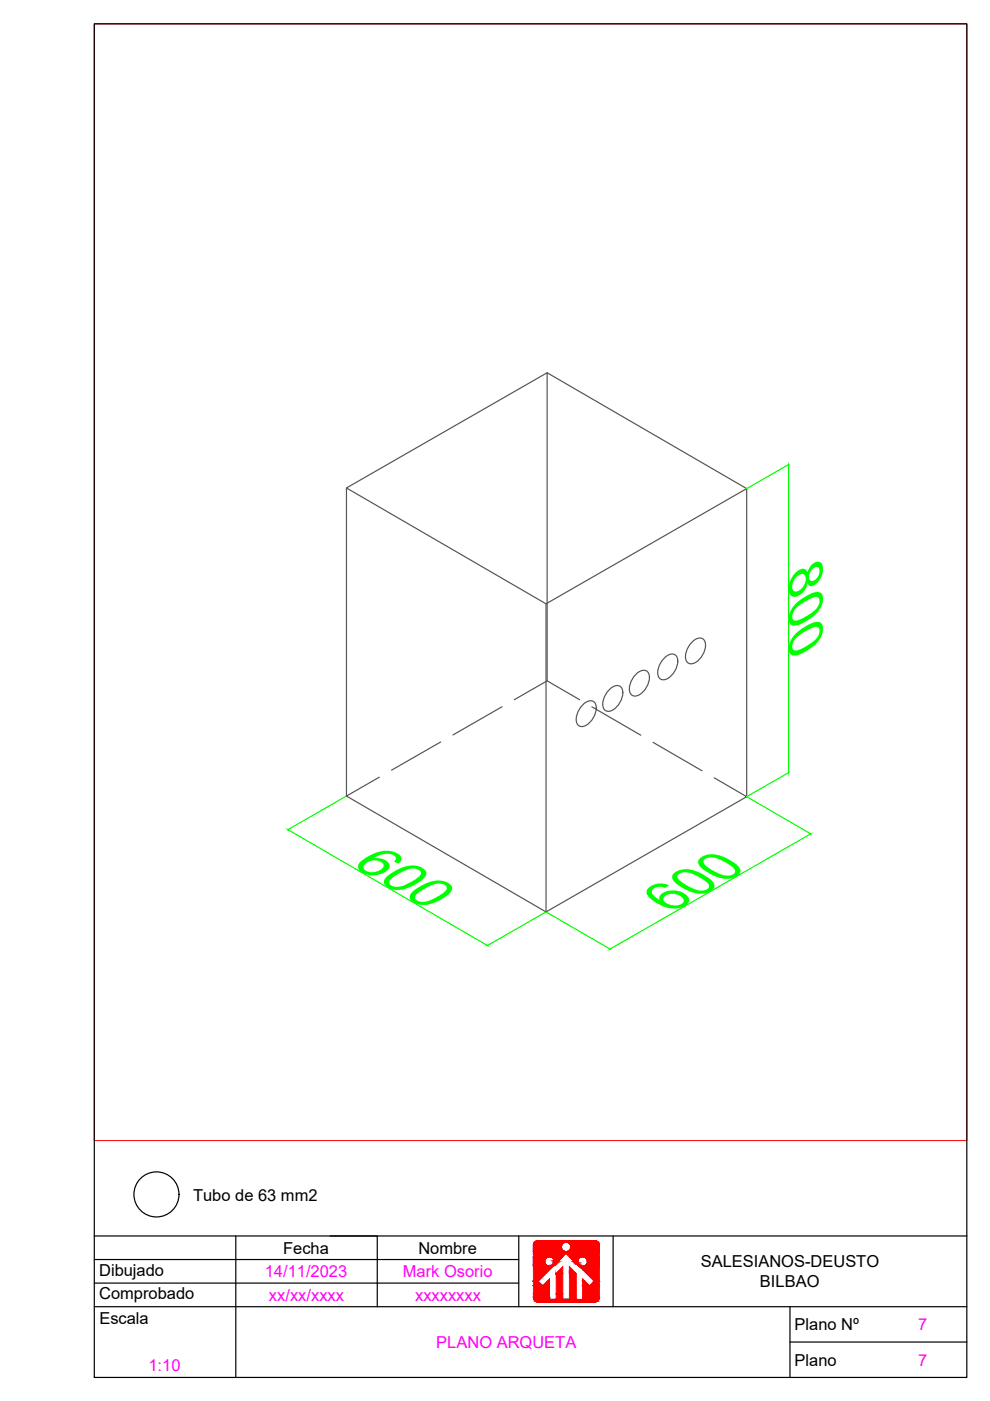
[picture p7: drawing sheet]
<svg xmlns="http://www.w3.org/2000/svg" width="210mm" height="297mm" viewBox="0 0 210 297" stroke-linecap="round" stroke-linejoin="round" font-family="sans-serif">
<!-- layer: ARQUETA -->
<path d="M116 79l-42.5 24.5M158.3 103.6l-42.3-24.6v65.4M115.8 128l-42.3-24.5v65.3M93.4 157.3l-10.4 6M106.4 149.8l-10.4 6M116 144.4l6.9 4M116 144.4l-7 4M125.5 149.9l10.4 6M138.5 157.4l10.3 6M80.4 164.8l-6.9 4 42.3 24.5 42.5-24.4-6.9-4M158.3 168.9v-65.3l-42.5 24.4v65.3" fill="none" stroke="#545454" stroke-width=".25"/>
<!-- layer: COTAS ARQUETA -->
<path d="M167.2 98.7v64.9M167.3 98.4l-8.9 5.2M61.2 176l42 24.4M73.4 168.8l-12.4 7.2M167.3 163.8l-8.9 5.1M115.7 193.4l-12.4 7.1" fill="none" stroke="#0f0" stroke-width=".25"/>
<g fill="#0f0" stroke="#0f0" stroke-width=".21">
<path d="M103.2 200.4l.2 .1z"/>
<path d="M61 175.9l.3 .1z"/>
<path d="M167.2 163.6v.2z"/>
<path d="M167.2 98.5v.2z"/>
</g>
<g fill="#0f0">
<path d="M168.9 134.1l-.8 .9-.5 .9-.4 1.6a1.33 1.33 0 0 0 .7 1.4 1.33 1.33 0 0 0 1.5-.1l1.9-1 1.9-1.5 1-1.5 .3-1.5a1.33 1.33 0 0 0-.6-1.3 1.33 1.33 0 0 0-1.5 0l-1.8 .9zM168.9 135.2l1.6-1.2 2-1a.92 .92 0 0 1 1.1 .2 .92 .92 0 0 1 .1 1.1l-.5 .9-.9 .9-1.7 1.1-1.3 .6a.92 .92 0 0 1-1.2-.2 .92 .92 0 0 1 0-1.2z"/>
<path d="M168.8 128l-1.2 1.5-.4 1.7a1.33 1.33 0 0 0 .7 1.3 1.33 1.33 0 0 0 1.5 0l2.2-1.2 1.7-1.4 .9-1.4 .3-1.5a1.33 1.33 0 0 0-.6-1.4 1.33 1.33 0 0 0-1.5 .1l-2.1 1.1zM168.8 128.9l1.8-1.3 1.9-.9a.91 .91 0 0 1 1.1 .1 .91 .91 0 0 1 .1 1.2l-.4 .8-.8 .8-1.6 1.1-1.6 .8a.9 .9 0 0 1-1.2-.2 .9 .9 0 0 1 0-1.1z"/>
<path d="M168.7 121.4l-.8 1-.4 1-.3 1.2 .2 1.1a1.36 1.36 0 0 0 2.3 .3l1-.9 .5-1.4a.97 .97 0 0 0 .8 .6 .97 .97 0 0 0 1-.4l1-1.3 .5-1.8a1.23 1.23 0 0 0-1.3-1.7l-.8 .4-.5 .5-.7 1.4a1.15 1.15 0 0 0-.9-.8 1.15 1.15 0 0 0-1.1 .4zM172.2 120.8a.83 .83 0 0 1 .8-.6 .83 .83 0 0 1 .7 .6 1.97 1.97 0 0 1-1.8 2.3 1.73 1.73 0 0 1 .3-2.3zM168.7 122.4a1.24 1.24 0 0 1 2-.4 2.54 2.54 0 0 1-2.2 3.4 2.05 2.05 0 0 1 .2-3z"/>
</g>
<!-- layer: ARQUETA -->
<path d="M140.6 139.7a2.31 2.31 0 0 1 2.5-.9 2.53 2.53 0 0 1 .1 3.2 3.4 3.4 0 0 1-2.7 2.1 1.48 1.48 0 0 1-1-2.1 5 5 0 0 1 1.1-2.3zM146.5 136.3a2.31 2.31 0 0 1 2.5-.9 2.53 2.53 0 0 1 .1 3.2 3.4 3.4 0 0 1-2.7 2.1 1.48 1.48 0 0 1-1-2.1 5 5 0 0 1 1.1-2.3zM123.4 149.6a2.31 2.31 0 0 1 2.4-.9 2.53 2.53 0 0 1 .2 3.2 3.4 3.4 0 0 1-2.8 2.1 1.48 1.48 0 0 1-1-2.1 5 5 0 0 1 1.2-2.3zM129 146.4a2.31 2.31 0 0 1 2.4-.9 2.53 2.53 0 0 1 .2 3.2 3.4 3.4 0 0 1-2.7 2.1 1.48 1.48 0 0 1-1-2.1 5 5 0 0 1 1.1-2.3zM134.6 143.2a2.31 2.31 0 0 1 2.5-1 2.53 2.53 0 0 1 .1 3.2 3.4 3.4 0 0 1-2.7 2.2 1.48 1.48 0 0 1-1-2.1 5 5 0 0 1 1.1-2.3z" fill="none" stroke="#545454" stroke-width=".25"/>
<!-- layer: Localizacion -->
<path d="M158.4 168.9l13.6 7.9M171.7 176.9l-42.2 24.2M115.8 193.4l13.6 7.9" fill="none" stroke="#0f0" stroke-width=".25"/>
<g fill="#0f0" stroke="#0f0" stroke-width=".21">
<path d="M171.7 176.9l.2-.1z"/>
<path d="M129.3 201.2l.3-.1z"/>
</g>
<path d="M20 5.1h185v236.7h-185z" fill="none" stroke="#f00" stroke-width=".21"/>
<!-- layer: 1c16cajetinA4MARKOSORIO|Cajetin -->
<path d="M20 5.1h185v286.9h-185zM20 262.1h60v14.9M20 277h60M20 272h90M20 267h90M50 262.1v29.9M70 262.1h135M110 262.1v14.9h-30M130 262.1v14.9h-20M130 277h75" fill="none" stroke="#000" stroke-width=".25"/>
<!-- layer: 1c16cajetinA4MARKOSORIO|Logo_SD -->
<g fill="#f00" stroke="#f00" stroke-width=".21">
<path d="M119.3 268.5v1.5h-1.4z"/>
<path d="M120.7 268.5l1.4 1.5h-1.4z"/>
<path d="M116.5 271.2v.4h-.4z"/>
<path d="M123.5 271.2l.5 .4h-.5z"/>
<path d="M114.1 263l12.2 .1zM113.9 263.1h12.4z"/>
<path d="M113.9 263.1h12.5zM113.7 263.1h12.7z"/>
<path d="M113.7 263.1l12.9 .1zM113.6 263.2h13z"/>
<path d="M113.6 263.2l13.1 .1zM113.4 263.3h13.3z"/>
<path d="M113.4 263.3l13.4 .1-.1-.1zM113.4 263.3l13.4 .1h-13.5z"/>
<path d="M120.1 263.4h6.8zM120.1 263.4h6.8z"/>
<path d="M113.3 263.4h6.6zM113.3 263.4h6.6z"/>
<path d="M120.2 263.4h6.7zM120.2 263.4h6.7z"/>
<path d="M113.3 263.4h6.6zM113.3 263.4h6.5z"/>
<path d="M120.3 263.4l6.6 .1zM120.3 263.4l6.6 .1z"/>
<path d="M113.3 263.4h6.5zM113.3 263.4l6.3 .1z"/>
<path d="M120.5 263.5h6.4zM120.5 263.5h6.4z"/>
<path d="M113.3 263.5h6.3zM113.3 263.5h6.2z"/>
<path d="M120.5 263.5l6.5 .1zM120.5 263.5l6.5 .1z"/>
<path d="M113.2 263.5h6.3zM113.2 263.5l6.2 .1z"/>
<path d="M120.6 263.6l6.4 .1v-.1zM120.6 263.6l6.4 .1h-6.3z"/>
<path d="M113.2 263.6l6.1 .1 .1-.1zM113.2 263.6l6.1 .1h-6.2z"/>
<path d="M120.7 263.7h6.3zM120.7 263.7h6.3z"/>
<path d="M113.1 263.7h6.2zM113.1 263.7h6.2z"/>
<path d="M120.8 263.7l6.3 .2-.1-.2zM120.8 263.7l6.3 .2h-6.2z"/>
<path d="M113.1 263.7l6.1 .2 .1-.2zM113.1 263.7l6.1 .2h-6.1z"/>
<path d="M120.9 263.9h6.2zM120.9 263.9h6.2z"/>
<path d="M113.1 263.9h6.1zM113.1 263.9h6.1z"/>
<path d="M120.9 263.9l6.2 .1v-.1zM120.9 263.9l6.2 .1h-6.2z"/>
<path d="M113.1 263.9l6 .1 .1-.1zM113.1 263.9l6 .1h-6z"/>
<path d="M120.9 264h6.2zM120.9 264h6.2z"/>
<path d="M113.1 264h6zM113.1 264h6z"/>
<path d="M121 264l6.1 .2v-.2zM121 264l6.1 .2h-6.1z"/>
<path d="M113.1 264l6 .2v-.2zM113.1 264l6 .2h-6z"/>
<path d="M121 264.2l6.1 .2v-.2zM121 264.2l6.1 .2h-6.1z"/>
<path d="M113.1 264.2l5.9 .2 .1-.2zM113.1 264.2l5.9 .2h-5.9z"/>
<path d="M121 264.4l6.1 .2v-.2zM121 264.4l6.1 .2h-6.1z"/>
<path d="M113.1 264.4l6 .2-.1-.2zM113.1 264.4l6 .2h-6z"/>
<path d="M121 264.6l6.1 .1v-.1zM121 264.6l6.1 .1h-6.2z"/>
<path d="M113.1 264.6l6 .1v-.1zM113.1 264.6l6 .1h-6z"/>
<path d="M120.9 264.7l6.2 .2v-.2zM120.9 264.7l6.2 .2h-6.2z"/>
<path d="M113.1 264.7l6.1 .2-.1-.2zM113.1 264.7l6.1 .2h-6.1z"/>
<path d="M120.9 264.9l6.2 .1v-.1zM120.9 264.9l6.2 .1h-6.3z"/>
<path d="M113.1 264.9l6.2 .1-.1-.1zM113.1 264.9l6.2 .1h-6.2z"/>
<path d="M120.8 265l6.3 .2v-.2zM120.6 265.2l.2-.2 6.3 .2z"/>
<path d="M113.1 265l6.3 .2-.1-.2zM113.1 265l6.3 .2h-6.3z"/>
<path d="M120.6 265.2l6.5 .1zM120.5 265.3h6.6z"/>
<path d="M113.1 265.2l6.5 .1zM113.1 265.2l6.5 .1z"/>
<path d="M120.5 265.3h6.6zM120.3 265.3h6.8z"/>
<path d="M113.1 265.3h6.7zM113.1 265.3h6.7z"/>
<path d="M120.3 265.3l6.8 .1zM120.1 265.4h7z"/>
<path d="M113.1 265.3l6.8 .1zM113.1 265.3l6.8 .1z"/>
<path d="M113.1 265.4l14 .4v-.4zM113.1 265.4l14 .4h-14z"/>
<path d="M120 265.8l7.1 .7v-.7zM120 265.8l7.1 .7h-6.4z"/>
<path d="M113.1 265.8l6.2 .7 .7-.7zM113.1 265.8l6.2 .7h-6.2z"/>
<path d="M123.6 266.5h3.5zM123.6 266.5h3.5z"/>
<path d="M120.7 266.5h2.7zM120.7 266.5h2.6z"/>
<path d="M116.6 266.5h2.7zM116.6 266.5h2.7z"/>
<path d="M113.1 266.5h3.3zM113.1 266.5h3.1z"/>
<path d="M123.8 266.5l3.3 .1zM123.8 266.5l3.3 .1z"/>
<path d="M120.8 266.5h2.5zM120.8 266.5l2.3 .1z"/>
<path d="M116.8 266.5h2.5zM116.8 266.5l2.4 .1z"/>
<path d="M113.1 266.5h3.1zM113.1 266.5l3 .1z"/>
<path d="M124 266.6l3.1 .1zM124 266.6l3.1 .1z"/>
<path d="M120.8 266.6h2.3zM120.8 266.6l2.1 .1z"/>
<path d="M117 266.6h2.2zM117 266.6l2.1 .1z"/>
<path d="M113.1 266.6h3zM113.1 266.6l2.8 .1z"/>
<path d="M124.1 266.7l3 .1v-.1zM124.1 266.7l3 .1h-2.8z"/>
<path d="M120.9 266.7l1.9 .1 .1-.1zM120.9 266.7l1.9 .1h-1.7z"/>
<path d="M117.1 266.7l1.9 .1 .1-.1zM117.1 266.7l1.9 .1h-1.8z"/>
<path d="M113.1 266.7l2.7 .1 .1-.1zM113.1 266.7l2.7 .1h-2.7z"/>
<path d="M124.3 266.8l2.8 .1v-.1zM124.3 266.8l2.8 .1h-2.7z"/>
<path d="M121.1 266.8l1.6 .1 .1-.1zM121.1 266.8l1.6 .1h-1.5z"/>
<path d="M117.2 266.8l1.7 .1 .1-.1zM117.2 266.8l1.7 .1h-1.5z"/>
<path d="M113.1 266.8l2.6 .1 .1-.1zM113.1 266.8l2.6 .1h-2.6z"/>
<path d="M124.4 266.9l2.7 .2v-.2zM124.4 266.9l2.7 .2h-2.6z"/>
<path d="M121.2 266.9l1.4 .2 .1-.2zM121.2 266.9l1.4 .2h-1.2z"/>
<path d="M117.4 266.9l1.3 .2 .2-.2zM117.4 266.9l1.3 .2h-1.3z"/>
<path d="M113.1 266.9l2.5 .2 .1-.2zM113.1 266.9l2.5 .2h-2.5z"/>
<path d="M124.5 267.1l2.6 .2v-.2zM124.5 267.1l2.6 .2h-2.6z"/>
<path d="M121.4 267.1l1.2 .2v-.2zM121.4 267.1l1.2 .2h-1.1z"/>
<path d="M117.4 267.1l1.1 .2 .2-.2zM117.4 267.1l1.1 .2h-1z"/>
<path d="M113.1 267.1l2.4 .2 .1-.2zM113.1 267.1l2.4 .2h-2.4z"/>
<path d="M124.5 267.3l2.6 .1v-.1zM124.5 267.3l2.6 .1h-2.6z"/>
<path d="M121.5 267.3l1.1 .1v-.1zM121.5 267.3l1.1 .1h-.9z"/>
<path d="M117.5 267.3l.8 .1 .2-.1zM117.5 267.3l.8 .1h-.8z"/>
<path d="M113.1 267.3l2.4 .1v-.1zM113.1 267.3l2.4 .1h-2.4z"/>
<path d="M124.5 267.4l2.6 .2v-.2zM124.5 267.4l2.6 .2h-2.6z"/>
<path d="M121.7 267.4l.9 .2v-.2zM121.7 267.4l.9 .2h-.7z"/>
<path d="M117.5 267.4l.7 .2 .1-.2zM117.5 267.4l.7 .2h-.7z"/>
<path d="M113.1 267.4l2.4 .2v-.2zM113.1 267.4l2.4 .2h-2.4z"/>
<path d="M124.5 267.6l2.6 .2v-.2zM124.5 267.6l2.6 .2h-2.6z"/>
<path d="M121.9 267.6l.7 .2v-.2zM121.9 267.6l.7 .2h-.5z"/>
<path d="M117.5 267.6l.5 .2 .2-.2zM117.5 267.6l.5 .2h-.6z"/>
<path d="M113.1 267.6l2.5 .2-.1-.2zM113.1 267.6l2.5 .2h-2.5z"/>
<path d="M124.5 267.8l2.6 .2v-.2zM124.5 267.8l2.6 .2h-2.7z"/>
<path d="M122.1 267.8l.6 .2-.1-.2zM122.1 267.8l.6 .2h-.4z"/>
<path d="M117.4 267.8l.4 .2 .2-.2zM117.4 267.8l.4 .2h-.4z"/>
<path d="M113.1 267.8l2.6 .2-.1-.2zM113.1 267.8l2.6 .2h-2.6z"/>
<path d="M124.4 268l2.7 .1v-.1zM124.4 268l2.7 .1h-2.8z"/>
<path d="M122.3 268l.5 .1-.1-.1zM122.3 268l.5 .1z"/>
<path d="M117.4 268l.3 .1 .1-.1zM117.4 268l.3 .1h-.5z"/>
<path d="M113.1 268l2.7 .1-.1-.1zM113.1 268l2.7 .1h-2.7z"/>
<path d="M124.3 268.1l2.8 .1v-.1zM124.1 268.2l.2-.1 2.8 .1z"/>
<path d="M122.4 268.1l.5 .1zM122.4 268.1l.5 .1z"/>
<path d="M117.2 268.1l.3 .1 .2-.1zM117.1 268.2l.1-.1 .3 .1z"/>
<path d="M113.1 268.1l2.8 .1-.1-.1zM113.1 268.1l2.8 .1h-2.8z"/>
<path d="M124.1 268.2l3 .1zM124 268.3h3.1z"/>
<path d="M122.5 268.2l.6 .1zM122.5 268.2l.6 .1z"/>
<path d="M117.1 268.2h.4zM117 268.3h.5z"/>
<path d="M113.1 268.2l3 .1zM113.1 268.2l3 .1z"/>
<path d="M124 268.3l3.1 .1zM123.8 268.4h3.3z"/>
<path d="M122.6 268.3l.7 .1zM122.6 268.3l.7 .1z"/>
<path d="M117 268.3h.5zM116.8 268.4h.6z"/>
<path d="M113.1 268.3l3.1 .1zM113.1 268.3l3.1 .1z"/>
<path d="M123.8 268.4h3.3zM123.6 268.4h3.5z"/>
<path d="M122.7 268.4h.7zM122.7 268.4h.7z"/>
<path d="M116.8 268.4h.6zM116.6 268.4h.8z"/>
<path d="M113.1 268.4h3.3zM113.1 268.4h3.3z"/>
<path d="M122.7 268.4l4.4 3.2v-3.2zM122.7 268.4l4.4 3.2h-1.1z"/>
<path d="M126 271.6h1.1zM126 271.6h1.1z"/>
<path d="M123.5 271.6h.5zM123.5 271.6h.5z"/>
<path d="M116.1 271.6h.4zM116.1 271.6h.4z"/>
<path d="M113.1 268.4l1 3.2 3.3-3.2zM113.1 268.4l1 3.2h-1z"/>
<path d="M125.9 271.6l1.2 1v-1zM125 272.6l.9-1 1.2 1z"/>
<path d="M123.5 271.6l1.5 1-1-1zM123.5 271.6l1.5 1h-1.5z"/>
<path d="M116 271.6l.5 1v-1zM115.1 272.6l.9-1 .5 1z"/>
<path d="M113.1 271.6l2 1-1-1zM113.1 271.6l2 1h-2z"/>
<path d="M123.5 272.6l3.6 2.4v-2.4zM123.5 272.6l3.6 2.4h-3.6z"/>
<path d="M113.1 272.6l3.4 2.4v-2.4zM113.1 272.6l3.4 2.4h-3.4z"/>
<path d="M123.5 275l3.6 .2v-.2zM123.5 275l3.6 .2h-3.6z"/>
<path d="M113.1 275l3.4 .2v-.2zM113.1 275l3.4 .2h-3.4z"/>
<path d="M123.5 275.2l3.5 .2 .1-.2zM123.5 275.2l3.5 .2h-3.5z"/>
<path d="M113.1 275.2l3.4 .2v-.2zM113.1 275.2l3.4 .2h-3.4z"/>
<path d="M120.7 270l1.4 5.5v-5.5zM120.7 270l1.4 5.5h-1.4z"/>
<path d="M117.9 270l1.4 5.5v-5.5zM117.9 270l1.4 5.5h-1.4z"/>
<path d="M123.5 275.4h3.5zM123.5 275.4l3.5 .1z"/>
<path d="M117.9 275.5h4.2zM117.9 275.5h4.2z"/>
<path d="M113.1 275.4l3.4 .1zM113.1 275.4l3.4 .1z"/>
<path d="M113.2 275.5h13.8zM113.2 275.5h13.7z"/>
<path d="M113.2 275.5l13.7 .2v-.2zM113.2 275.5l13.7 .2h-13.6z"/>
<path d="M113.3 275.7l13.4 .1 .2-.1zM113.3 275.7l13.4 .1h-13.3z"/>
<path d="M113.4 275.8h13.3zM113.4 275.8l13.2 .1z"/>
<path d="M113.6 275.9h13zM113.6 275.9l12.8 .1z"/>
<path d="M113.7 276h12.7zM113.7 276h12.6z"/>
<path d="M113.9 276h12.4zM113.9 276h12.2z"/>
</g>
<path d="M113.1 267.3h1.5M113.1 274.3h1.5M116.6 263v3.5M116.6 269.2h.1M117.5 267.3h1M117.9 274.3h1.4M120.7 274.3h.9M121.6 267.3h.1M123.5 274.3h3.6M123.5 263v3.5M123.5 269.2h.1M124.5 267.3h2.6" fill="none" stroke="#f00" stroke-width=".25"/>
<!-- layer: 1c16cajetinA4MARKOSORIO|Caj_Texto_Fijo -->
<path d="M167.5 277v15M167.5 284.5h37.5" fill="none" stroke="#000" stroke-width=".25"/>
<!-- layer: Localizacion -->
<circle cx="33.2" cy="253.2" r="4.8" fill="none" stroke="#000" stroke-width=".25"/>
<text font-size="12.8" fill="#0f0" x="74.2" y="183.4" transform="rotate(30 74.2 183.4)">600</text>
<text font-size="12.7" fill="#0f0" x="142.2" y="193.6" transform="rotate(-30 142.2 193.6)">600</text>
<g font-size="3.5">
<text x="40.9" y="254.7">Tubo de 63 mm2</text>
<text x="60" y="265.8">Fecha</text>
<text x="88.7" y="265.8">Nombre</text>
<text x="148.6" y="268.7">SALESIANOS-DEUSTO</text>
<text x="21" y="270.4">Dibujado</text>
<text x="21" y="275.5">Comprobado</text>
<text x="161.1" y="272.9">BILBAO</text>
<text x="21.1" y="280.8">Escala</text>
<text x="168.5" y="282">Plano Nº</text>
<text x="168.5" y="289.5">Plano</text>
</g>
<g font-size="3.5" fill="#f0f">
<text x="56.1" y="270.8">14/11/2023</text>
<text x="57" y="275.8">xx/xx/xxxx</text>
<text x="85.4" y="270.8">Mark Osorio</text>
<text x="88" y="275.8">xxxxxxxx</text>
<text x="92.5" y="285.7">PLANO ARQUETA</text>
<text x="194.6" y="282">7</text>
<text x="31.5" y="290.8">1:10</text>
<text x="194.6" y="289.5">7</text>
</g>
</svg>
